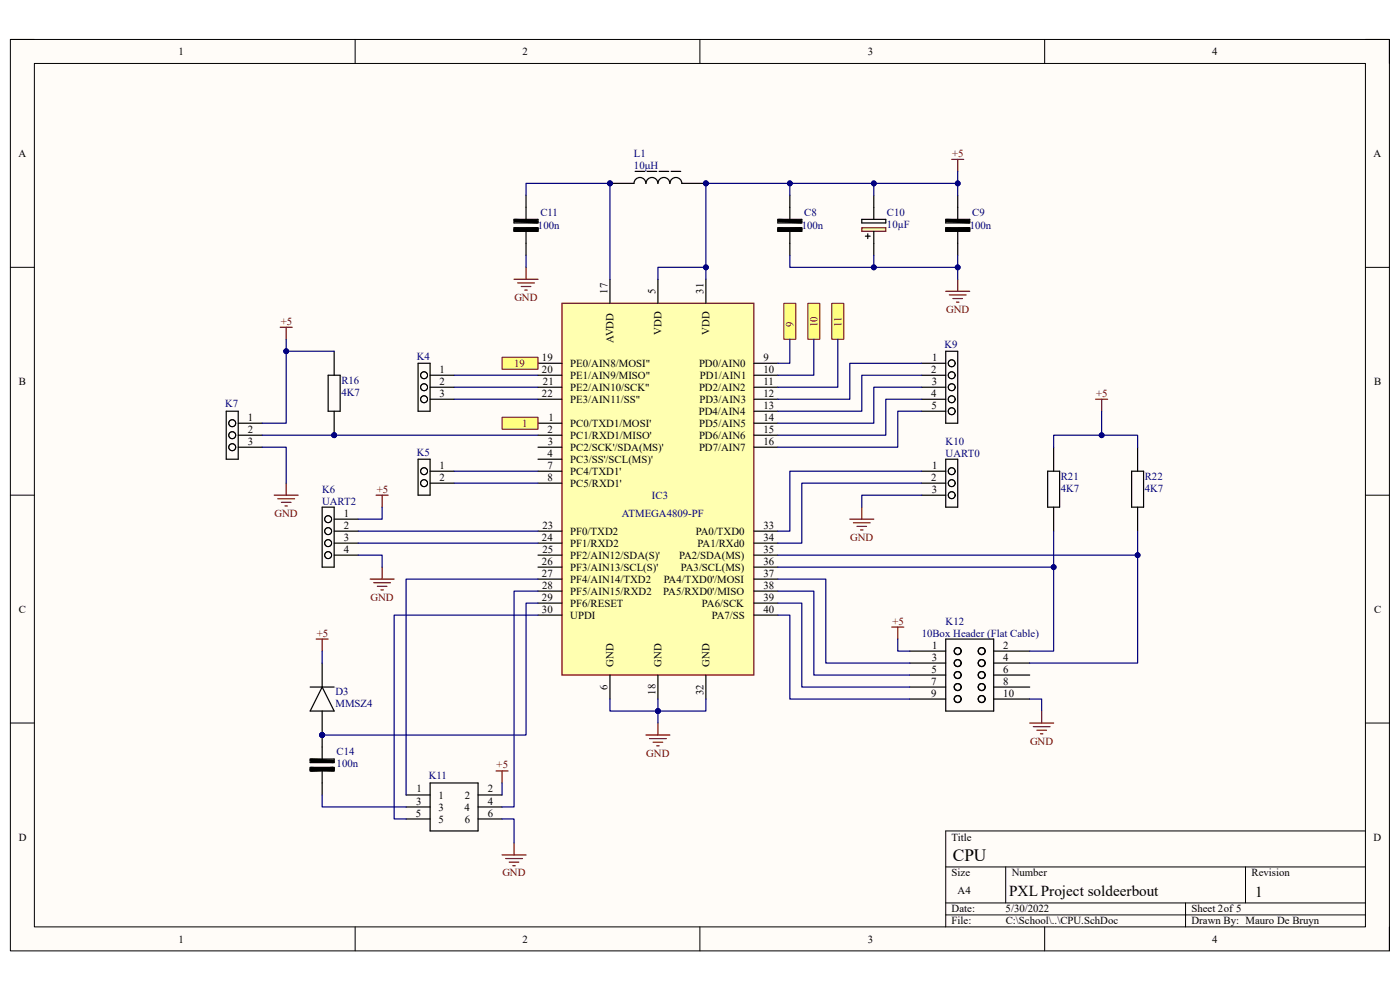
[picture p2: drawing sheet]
<svg xmlns="http://www.w3.org/2000/svg" width="297mm" height="210mm" viewBox="0 0 297 210" stroke-linecap="round" stroke-linejoin="round" font-family="sans-serif">
<path d="M2.2 8.4h292.6v193.3h-292.6z" fill-rule="evenodd" fill="#fffcf8"/>
<path d="M2.2 8.4h292.6v193.3h-292.6z" fill="none" stroke="#000" stroke-width=".21"/>
<path d="M7.3 13.5h282.4v183.1h-282.4z" fill-rule="evenodd" fill="#fffcf8"/>
<g fill="none" stroke="#000" stroke-width=".21">
<path d="M2.2 8.4h5.1M7.3 13.5h282.4v183.1h-282.4zM75.3 8.4v5.1M148.5 8.4v5.1M221.6 8.4v5.1M289.7 8.4h5.1v5.1M2.2 56.7h5.1M289.7 56.7h5.1M2.2 105h5.1M289.7 105.1h5.1M2.2 153.4h5.1M289.7 153.4h5.1"/>
<path d="M289.7 176.3h-89.1v20.3M75.3 196.6v5.1M148.5 196.6v5.1M200.6 183.9h89.1M200.6 191.5h89.1M200.6 194.1h89.1M213.4 183.9v7.6M221.6 196.6v5.1M251.5 191.5v5.1M264.2 183.9v7.6M294.8 196.6v5.1"/>
</g>
<path d="M119.2 64.3h40.7v78.9h-40.7z" fill-rule="evenodd" fill="#ffffb0"/>
<path d="M119.2 64.3h40.7v78.9h-40.7z" fill="none" stroke="#800000" stroke-width=".25"/>
<g fill="none" stroke="#000" stroke-width=".25">
<path d="M129.4 59.3v5M139.6 59.3v5M149.8 59.3v5M114.1 77.1h5.1M114.1 79.6h5.1M159.9 77.1h5.1M159.9 79.6h5.1M114.1 89.8h5.1M114.1 92.3h5.1M114.1 94.9h5.1M114.1 97.4h5.1M114.1 100h5.1"/>
<path d="M114.1 82.1h5.1M114.1 84.7h5.1M159.9 89.8h5.1M159.9 92.3h5.1M159.9 94.9h5.1M159.9 82.1h5.1M159.9 84.7h5.1M159.9 87.2h5.1M114.1 102.5h5.1M114.1 117.8h5.1M114.1 115.2h5.1M114.1 112.7h5.1"/>
<path d="M159.9 117.8h5.1M159.9 115.2h5.1M159.9 112.7h5.1M114.1 130.5h5.1M114.1 127.9h5.1M114.1 125.4h5.1M114.1 122.9h5.1M114.1 120.3h5.1M159.9 130.5h5.1M159.9 127.9h5.1M159.9 125.4h5.1M159.9 122.9h5.1"/>
<path d="M159.9 120.3h5.1M129.4 143.2v5.1M139.6 143.2v5.1M149.8 143.2v5.1"/>
</g>
<path d="M106.5 88.5h7.6v2.6h-7.6z" fill-rule="evenodd" fill="#ffff80"/>
<path d="M106.5 88.5h7.6v2.6h-7.6z" fill="none" stroke="#800000" stroke-width=".21"/>
<path d="M166.3 64.3h2.5v7.7h-2.5z" fill-rule="evenodd" fill="#ffff80"/>
<path d="M166.3 64.3h2.5v7.7h-2.5z" fill="none" stroke="#800000" stroke-width=".21"/>
<path d="M171.4 64.3h2.5v7.7h-2.5z" fill-rule="evenodd" fill="#ffff80"/>
<path d="M171.4 64.3h2.5v7.7h-2.5z" fill="none" stroke="#800000" stroke-width=".21"/>
<path d="M109.1 59.3h5M111.6 56.7v2.6M109.8 60h3.6M110.6 60.8h2M111.3 61.5h.5M137 155.9h5.1M137.8 156.7h3.6M138.6 157.5h2M139.3 158.2h.5M139.6 153.4v2.5" fill="none" stroke="#800000" stroke-width=".25"/>
<path d="M109.1 46.5h5v.8h-5zM109.1 48.3h5v.8h-5zM111.6 41.4v5.1M111.6 49.1v5.1" fill="none" stroke="#000" stroke-width=".25"/>
<path d="M109.3 46.8l4.6 .2M109.3 48.6l4.6 .2M113.9 48.6l-4.6 .2" fill="none" stroke="#000" stroke-width=".76"/>
<circle cx="129.4" cy="38.9" r=".51" fill="#000080"/>
<circle cx="129.4" cy="38.9" r=".51" fill="none" stroke="#000080" stroke-width=".21"/>
<circle cx="149.8" cy="38.9" r=".51" fill="#000080"/>
<circle cx="149.8" cy="38.9" r=".51" fill="none" stroke="#000080" stroke-width=".21"/>
<path d="M129.4 38.9h5.1" fill="none" stroke="#000" stroke-width=".25"/>
<circle cx="129.4" cy="38.9" r=".51" fill="#000080"/>
<circle cx="129.4" cy="38.9" r=".51" fill="none" stroke="#000080" stroke-width=".21"/>
<path d="M144.7 38.9h5.1" fill="none" stroke="#000" stroke-width=".25"/>
<circle cx="149.8" cy="38.9" r=".51" fill="#000080"/>
<circle cx="149.8" cy="38.9" r=".51" fill="none" stroke="#000080" stroke-width=".21"/>
<path d="M134.5 38.9a1.25 1.25 0 0 1 1.3-1.3 1.25 1.25 0 0 1 1.2 1.3M134.7 36.4h2.1M137.1 38.9a1.25 1.25 0 0 1 1.2-1.3 1.25 1.25 0 0 1 1.3 1.3M137.3 36.4h2M139.6 38.9a1.25 1.25 0 0 1 1.3-1.3 1.25 1.25 0 0 1 1.2 1.3M139.8 36.4h2.1M142.1 38.9a1.25 1.25 0 0 1 1.3-1.3 1.25 1.25 0 0 1 1.2 1.3M142.4 36.4h2M165 46.5h5.1v.8h-5.1zM165 48.3h5.1v.8h-5.1zM167.6 41.4v5.1M167.6 49.1v5.1" fill="none" stroke="#000" stroke-width=".25"/>
<path d="M165.3 46.8l4.6 .2M165.3 48.6l4.6 .2M169.9 48.6l-4.6 .2" fill="none" stroke="#000" stroke-width=".76"/>
<path d="M182.8 48.3h5.1v.8h-5.1z" fill-rule="evenodd" fill="#ffffb0"/>
<path d="M201.9 33.8h2.5M203.2 33.8v2.6M182.8 48.3h5.1v.8h-5.1zM203.2 59.3v2.5M200.6 61.8h5.1M201.4 62.6h3.6M202.2 63.3h2M202.9 64.1h.5" fill="none" stroke="#800000" stroke-width=".25"/>
<path d="M182.8 46.5h5.1v.8h-5.1zM183.6 50.1h1M184.1 49.6v1M185.4 41.4v5.1M185.4 49.1v5.1M200.6 46.5h5.1v.8h-5.1zM200.6 48.3h5.1v.8h-5.1zM203.2 41.4v5.1M203.2 49.1v5.1" fill="none" stroke="#000" stroke-width=".25"/>
<path d="M200.9 46.8l4.6 .2M200.9 48.6l4.6 .2M205.5 48.6l-4.6 .2" fill="none" stroke="#000" stroke-width=".76"/>
<path d="M176.5 64.3h2.5v7.7h-2.5z" fill-rule="evenodd" fill="#ffff80"/>
<path d="M176.5 64.3h2.5v7.7h-2.5z" fill="none" stroke="#800000" stroke-width=".21"/>
<path d="M106.5 75.8h7.6v2.5h-7.6z" fill-rule="evenodd" fill="#ffff80"/>
<path d="M106.5 75.8h7.6v2.5h-7.6z" fill="none" stroke="#800000" stroke-width=".21"/>
<path d="M88.7 77.1h2.5v10.1h-2.5zM91.2 79.6h5.1M48 87.2h2.5v10.2h-2.5zM50.5 94.9h5.1M50.5 92.3h5.1M50.5 89.8h5.1M91.2 84.7h5.1M91.2 82.1h5.1" fill="none" stroke="#000" stroke-width=".25"/>
<g fill="none" stroke="#000" stroke-width=".21">
<circle cx="90" cy="79.6" r=".74"/>
<circle cx="90" cy="79.6" r=".73"/>
<circle cx="49.3" cy="94.9" r=".74"/>
<circle cx="49.3" cy="92.3" r=".74"/>
<circle cx="49.3" cy="89.8" r=".74"/>
<circle cx="90" cy="82.1" r=".74"/>
<circle cx="90" cy="84.7" r=".74"/>
<circle cx="90" cy="82.1" r=".73"/>
<circle cx="90" cy="84.7" r=".73"/>
</g>
<circle cx="70.9" cy="92.3" r=".51" fill="#000080"/>
<circle cx="70.9" cy="92.3" r=".51" fill="none" stroke="#000080" stroke-width=".21"/>
<path d="M70.9 87.2v5.1" fill="none" stroke="#000" stroke-width=".25"/>
<circle cx="70.9" cy="92.3" r=".51" fill="#000080"/>
<circle cx="70.9" cy="92.3" r=".51" fill="none" stroke="#000080" stroke-width=".21"/>
<g fill="none" stroke="#000" stroke-width=".25">
<path d="M69.6 79.6h2.6v7.6h-2.6zM70.9 74.5v5.1M195.5 79.6h5.1M195.5 77.1h5.1M200.6 74.5h2.6v15.3h-2.6zM88.7 97.4h2.5v7.6h-2.5zM91.2 100h5.1M195.5 87.2h5.1M195.5 100h5.1M195.5 82.1h5.1M195.5 84.7h5.1M200.6 97.4h2.6v10.2h-2.6z"/>
<path d="M222.3 100h2.5v7.6h-2.5zM223.5 94.9v5.1M240.1 100h2.5v7.6h-2.5zM241.3 94.9v5.1M68.3 107.6h2.6v12.7h-2.6zM70.9 110.1h5.1M70.9 112.7h5.1M70.9 115.2h5.1M70.9 117.8h5.1M91.2 102.5h5.1M195.5 102.5h5.1M195.5 105.1h5.1"/>
<path d="M223.5 107.6v5.1M241.3 107.6v5.1M193 138.1h7.6M200.6 135.6h10.2v15.2h-10.2zM210.8 138.1h7.7M193 140.7h7.6M193 143.2h7.6M193 145.8h7.6M193 148.3h7.6M210.8 140.7h7.7M210.8 143.2h7.7M210.8 145.8h7.7"/>
<path d="M210.8 148.3h7.7M86.2 168.6h5M86.2 171.2h5M86.2 173.7h5M91.2 166.1h10.2v10.2h-10.2zM101.4 168.6h5.1M101.4 171.2h5.1M101.4 173.7h5.1"/>
<circle cx="203.2" cy="138.1" r=".73"/>
<circle cx="203.2" cy="138.1" r=".74"/>
<circle cx="208.3" cy="138.1" r=".73"/>
<circle cx="208.3" cy="138.1" r=".74"/>
<circle cx="203.2" cy="148.3" r=".73"/>
<circle cx="203.2" cy="145.8" r=".73"/>
<circle cx="203.2" cy="140.7" r=".73"/>
<circle cx="203.2" cy="143.2" r=".73"/>
<circle cx="203.2" cy="140.7" r=".74"/>
<circle cx="203.2" cy="143.2" r=".74"/>
<circle cx="203.2" cy="145.8" r=".74"/>
<circle cx="203.2" cy="148.3" r=".74"/>
<circle cx="208.3" cy="143.2" r=".73"/>
<circle cx="208.3" cy="148.3" r=".73"/>
<circle cx="208.3" cy="145.8" r=".73"/>
<circle cx="208.3" cy="140.7" r=".73"/>
<circle cx="208.3" cy="140.7" r=".74"/>
<circle cx="208.3" cy="143.2" r=".74"/>
<circle cx="208.3" cy="145.8" r=".74"/>
<circle cx="208.3" cy="148.3" r=".74"/>
</g>
<g fill="none" stroke="#800000" stroke-width=".25">
<path d="M59.4 69.4h2.6M60.7 69.4v2.6M232.4 84.7h2.6M233.7 84.7v2.5M58.2 105h5.1M58.9 105.8h3.6M59.7 106.6h2M60.5 107.3h.5M60.7 102.5v2.5M79.8 105h2.5M81.1 105v2.6M180.3 110.1h5.1"/>
<path d="M181 110.9h3.6M181.8 111.7h2M182.6 112.4h.5M182.8 107.6v2.5M78.5 122.9h5.1M79.3 123.6h3.5M80.1 124.4h2M80.8 125.1h.5M81.1 120.3v2.6M189.2 133h2.5M190.5 133v2.6M218.5 153.4h5"/>
<path d="M219.2 154.1h3.6M220 154.9h2M220.7 155.7h.5M221 150.8v2.6M105.2 163.6h2.6M106.5 163.6v2.5M109.1 178.8v2.6M106.5 181.4h5.1M107.3 182.1h3.5M108 182.9h2.1M108.8 183.7h.5"/>
</g>
<g fill="none" stroke="#000" stroke-width=".21">
<circle cx="201.9" cy="77.1" r=".74"/>
<circle cx="201.9" cy="79.6" r=".74"/>
<circle cx="201.9" cy="79.6" r=".73"/>
<circle cx="201.9" cy="77.1" r=".73"/>
<circle cx="90" cy="100" r=".74"/>
<circle cx="90" cy="100" r=".73"/>
<circle cx="201.9" cy="100" r=".74"/>
<circle cx="201.9" cy="84.7" r=".74"/>
<circle cx="201.9" cy="87.2" r=".74"/>
<circle cx="201.9" cy="82.1" r=".74"/>
<circle cx="201.9" cy="82.1" r=".73"/>
<circle cx="201.9" cy="84.7" r=".73"/>
<circle cx="201.9" cy="87.2" r=".73"/>
<circle cx="201.9" cy="100" r=".73"/>
<circle cx="69.6" cy="110.1" r=".74"/>
<circle cx="69.6" cy="117.8" r=".74"/>
<circle cx="69.6" cy="115.2" r=".74"/>
<circle cx="69.6" cy="112.7" r=".74"/>
<circle cx="69.6" cy="110.1" r=".73"/>
<circle cx="69.6" cy="117.8" r=".73"/>
<circle cx="69.6" cy="115.2" r=".73"/>
<circle cx="69.6" cy="112.7" r=".73"/>
<circle cx="90" cy="102.5" r=".74"/>
<circle cx="90" cy="102.5" r=".73"/>
<circle cx="201.9" cy="105" r=".74"/>
<circle cx="201.9" cy="102.5" r=".74"/>
<circle cx="201.9" cy="102.5" r=".73"/>
<circle cx="201.9" cy="105" r=".73"/>
</g>
<circle cx="68.3" cy="155.9" r=".51" fill="#000080"/>
<circle cx="68.3" cy="155.9" r=".51" fill="none" stroke="#000080" stroke-width=".21"/>
<path d="M68.3 155.9v2.6M68.3 166.1v2.5" fill="none" stroke="#000" stroke-width=".25"/>
<circle cx="68.3" cy="155.9" r=".51" fill="#000080"/>
<circle cx="68.3" cy="155.9" r=".51" fill="none" stroke="#000080" stroke-width=".21"/>
<path d="M68.3 158.5v2.5M65.8 161h5.1v.8h-5.1zM65.8 162.8h5.1v.8h-5.1zM68.3 163.6v2.5" fill="none" stroke="#000" stroke-width=".25"/>
<path d="M66.1 161.3l4.5 .2M66.1 163l4.5 .3M70.6 163l-4.5 .3" fill="none" stroke="#000" stroke-width=".76"/>
<circle cx="68.3" cy="155.9" r=".51" fill="#000080"/>
<circle cx="68.3" cy="155.9" r=".51" fill="none" stroke="#000080" stroke-width=".21"/>
<path d="M68.3 140.7v5M68.3 150.8v5.1" fill="none" stroke="#000" stroke-width=".25"/>
<circle cx="68.3" cy="155.9" r=".51" fill="#000080"/>
<circle cx="68.3" cy="155.9" r=".51" fill="none" stroke="#000080" stroke-width=".21"/>
<path d="M65.8 145.7h5.1M68.3 145.7l2.6 5.1h-5.1z" fill="none" stroke="#000" stroke-width=".25"/>
<path d="M67.1 135.6h2.5M68.3 135.6v2.5" fill="none" stroke="#800000" stroke-width=".25"/>
<path d="M167.6 72v5.1h-2.6M172.7 72v7.6h-7.7M129.4 148.3v2.5h20.4v-2.5" fill="none" stroke="#000080" stroke-width=".25"/>
<circle cx="139.6" cy="150.8" r=".51" fill="#000080"/>
<circle cx="139.6" cy="150.8" r=".51" fill="none" stroke="#000080" stroke-width=".21"/>
<path d="M139.6 148.3v2.5" fill="none" stroke="#000080" stroke-width=".25"/>
<circle cx="139.6" cy="150.8" r=".51" fill="#000080"/>
<circle cx="139.6" cy="150.8" r=".51" fill="none" stroke="#000080" stroke-width=".21"/>
<path d="M139.6 150.8v2.6" fill="none" stroke="#000080" stroke-width=".25"/>
<circle cx="139.6" cy="150.8" r=".51" fill="#000080"/>
<circle cx="139.6" cy="150.8" r=".51" fill="none" stroke="#000080" stroke-width=".21"/>
<path d="M111.6 41.4v-2.5h17.8v20.4M111.6 54.2v2.5" fill="none" stroke="#000080" stroke-width=".25"/>
<circle cx="129.4" cy="38.9" r=".51" fill="#000080"/>
<circle cx="129.4" cy="38.9" r=".51" fill="none" stroke="#000080" stroke-width=".21"/>
<path d="M149.8 56.7v2.6" fill="none" stroke="#000080" stroke-width=".25"/>
<circle cx="149.8" cy="56.7" r=".51" fill="#000080"/>
<circle cx="149.8" cy="56.7" r=".51" fill="none" stroke="#000080" stroke-width=".21"/>
<path d="M167.6 41.4v-2.5h-17.8v17.8h-10.2v2.6" fill="none" stroke="#000080" stroke-width=".25"/>
<circle cx="149.8" cy="56.7" r=".51" fill="#000080"/>
<circle cx="149.8" cy="56.7" r=".51" fill="none" stroke="#000080" stroke-width=".21"/>
<circle cx="149.8" cy="38.9" r=".51" fill="#000080"/>
<circle cx="149.8" cy="38.9" r=".51" fill="none" stroke="#000080" stroke-width=".21"/>
<circle cx="167.6" cy="38.9" r=".51" fill="#000080"/>
<circle cx="167.6" cy="38.9" r=".51" fill="none" stroke="#000080" stroke-width=".21"/>
<path d="M167.6 38.9h35.6v2.5" fill="none" stroke="#000080" stroke-width=".25"/>
<circle cx="203.2" cy="38.9" r=".51" fill="#000080"/>
<circle cx="203.2" cy="38.9" r=".51" fill="none" stroke="#000080" stroke-width=".21"/>
<circle cx="185.4" cy="38.9" r=".51" fill="#000080"/>
<circle cx="185.4" cy="38.9" r=".51" fill="none" stroke="#000080" stroke-width=".21"/>
<circle cx="167.6" cy="38.9" r=".51" fill="#000080"/>
<circle cx="167.6" cy="38.9" r=".51" fill="none" stroke="#000080" stroke-width=".21"/>
<path d="M185.4 38.9v2.5" fill="none" stroke="#000080" stroke-width=".25"/>
<circle cx="185.4" cy="38.9" r=".51" fill="#000080"/>
<circle cx="185.4" cy="38.9" r=".51" fill="none" stroke="#000080" stroke-width=".21"/>
<path d="M167.6 54.2v2.5h35.6v-2.5" fill="none" stroke="#000080" stroke-width=".25"/>
<circle cx="185.4" cy="56.7" r=".51" fill="#000080"/>
<circle cx="185.4" cy="56.7" r=".51" fill="none" stroke="#000080" stroke-width=".21"/>
<circle cx="203.2" cy="56.7" r=".51" fill="#000080"/>
<circle cx="203.2" cy="56.7" r=".51" fill="none" stroke="#000080" stroke-width=".21"/>
<path d="M203.2 56.7v2.6" fill="none" stroke="#000080" stroke-width=".25"/>
<circle cx="203.2" cy="56.7" r=".51" fill="#000080"/>
<circle cx="203.2" cy="56.7" r=".51" fill="none" stroke="#000080" stroke-width=".21"/>
<path d="M185.4 54.2v2.5" fill="none" stroke="#000080" stroke-width=".25"/>
<circle cx="185.4" cy="56.7" r=".51" fill="#000080"/>
<circle cx="185.4" cy="56.7" r=".51" fill="none" stroke="#000080" stroke-width=".21"/>
<path d="M203.2 36.4v2.5" fill="none" stroke="#000080" stroke-width=".25"/>
<circle cx="203.2" cy="38.9" r=".51" fill="#000080"/>
<circle cx="203.2" cy="38.9" r=".51" fill="none" stroke="#000080" stroke-width=".21"/>
<path d="M96.3 79.6h17.8M177.7 72v10.1h-12.7M55.6 92.3h58.5M96.3 82.1h17.8M96.3 84.7h17.8" fill="none" stroke="#000080" stroke-width=".25"/>
<circle cx="70.9" cy="92.3" r=".51" fill="#000080"/>
<circle cx="70.9" cy="92.3" r=".51" fill="none" stroke="#000080" stroke-width=".21"/>
<path d="M60.7 74.5h10.2" fill="none" stroke="#000080" stroke-width=".25"/>
<circle cx="60.7" cy="74.5" r=".51" fill="#000080"/>
<circle cx="60.7" cy="74.5" r=".51" fill="none" stroke="#000080" stroke-width=".21"/>
<path d="M60.7 72v17.8h-5.1" fill="none" stroke="#000080" stroke-width=".25"/>
<circle cx="60.7" cy="74.5" r=".51" fill="#000080"/>
<circle cx="60.7" cy="74.5" r=".51" fill="none" stroke="#000080" stroke-width=".21"/>
<g fill="none" stroke="#000080" stroke-width=".25">
<path d="M195.5 77.1h-15.2v7.6h-15.3M195.5 79.6h-12.7v7.6h-17.8M55.6 94.9h5.1v7.6M96.3 100h17.8M195.5 100h-27.9v12.7h-2.6M195.5 82.1h-10.1v7.7h-20.4M195.5 84.7h-7.6v7.6h-22.9M195.5 87.2h-5v7.7h-25.5M76 117.8h5.1v2.5M76 112.7h38.1M76 115.2h38.1M81.1 107.6v2.5h-5.1"/>
<path d="M96.3 102.5h17.8M195.5 102.5h-25.4v12.7h-5.1M195.5 105.1h-12.7v2.5M223.5 112.7v25.4h-5M165 130.5h2.6v17.8h25.4M165 127.9h5.1v17.9h22.9M165 125.4h7.7v17.8h20.3M165 122.9h10.2v17.8h17.8M190.5 135.6v2.5h2.5M218.5 148.3h2.5v2.5"/>
</g>
<circle cx="223.5" cy="120.3" r=".51" fill="#000080"/>
<circle cx="223.5" cy="120.3" r=".51" fill="none" stroke="#000080" stroke-width=".21"/>
<path d="M241.3 112.7v28h-22.8" fill="none" stroke="#000080" stroke-width=".25"/>
<circle cx="241.3" cy="117.8" r=".51" fill="#000080"/>
<circle cx="241.3" cy="117.8" r=".51" fill="none" stroke="#000080" stroke-width=".21"/>
<path d="M223.5 94.9v-2.6h17.8v2.6" fill="none" stroke="#000080" stroke-width=".25"/>
<circle cx="233.7" cy="92.3" r=".51" fill="#000080"/>
<circle cx="233.7" cy="92.3" r=".51" fill="none" stroke="#000080" stroke-width=".21"/>
<path d="M233.7 87.2v5.1" fill="none" stroke="#000080" stroke-width=".25"/>
<circle cx="233.7" cy="92.3" r=".51" fill="#000080"/>
<circle cx="233.7" cy="92.3" r=".51" fill="none" stroke="#000080" stroke-width=".21"/>
<path d="M165 117.8h76.3" fill="none" stroke="#000080" stroke-width=".25"/>
<circle cx="241.3" cy="117.8" r=".51" fill="#000080"/>
<circle cx="241.3" cy="117.8" r=".51" fill="none" stroke="#000080" stroke-width=".21"/>
<path d="M165 120.3h58.5" fill="none" stroke="#000080" stroke-width=".25"/>
<circle cx="223.5" cy="120.3" r=".51" fill="#000080"/>
<circle cx="223.5" cy="120.3" r=".51" fill="none" stroke="#000080" stroke-width=".21"/>
<path d="M114.1 130.5h-30.5v43.2h2.6M114.1 125.4h-5v45.8h-2.6M114.1 122.9h-27.9v45.7M114.1 127.9h-2.5v28h-43.3M68.3 168.6v2.6h17.9M106.5 166.1v2.5M106.5 173.7h2.6v5.1" fill="none" stroke="#000080" stroke-width=".25"/>
<circle cx="68.3" cy="155.9" r=".51" fill="#000080"/>
<circle cx="68.3" cy="155.9" r=".51" fill="none" stroke="#000080" stroke-width=".21"/>
<path d="M68.3 138.1v2.6" fill="none" stroke="#000080" stroke-width=".25"/>
<text font-size="3.7" x="202.1" y="182.6">CPU</text>
<g font-size="3.2">
<text x="214.1" y="190.1">PXL Project soldeerbout</text>
<text x="266.3" y="190.3">1</text>
</g>
<g font-size="2.3">
<text x="37.9" y="11.7">1</text>
<text x="110.9" y="11.7">2</text>
<text x="184.1" y="11.7">3</text>
<text x="257.1" y="11.7">4</text>
<text x="3.9" y="33.3">A</text>
<text x="291.4" y="33.3">A</text>
<text x="128.9" y="62.3" transform="rotate(-90 128.9 62.3)">17</text>
<text x="139.1" y="62.3" transform="rotate(-90 139.1 62.3)">5</text>
<text x="149.3" y="62.3" transform="rotate(-90 149.3 62.3)">31</text>
<text x="140.3" y="71" transform="rotate(-90 140.3 71)">VDD</text>
<text x="150.5" y="71" transform="rotate(-90 150.5 71)">VDD</text>
<text x="115" y="76.5">19</text>
<text x="121" y="77.8">PE0/AIN8/MOSI&quot;</text>
<text x="130.2" y="72.7" transform="rotate(-90 130.2 72.7)">AVDD</text>
<text x="148.3" y="77.8">PD0/AIN0</text>
<text x="162" y="76.5">9</text>
<text x="197.7" y="76.5">1</text>
<text x="4" y="81.6">B</text>
<text x="93.3" y="81.6">2</text>
<text x="93.3" y="79.1">1</text>
<text x="115" y="79.1">20</text>
<text x="115.2" y="81.6">21</text>
<text x="121" y="80.3">PE1/AIN9/MISO&quot;</text>
<text x="121" y="82.9">PE2/AIN10/SCK&quot;</text>
<text x="148.3" y="82.9">PD2/AIN2</text>
<text x="148.5" y="80.3">PD1/AIN1</text>
<text x="162" y="79.1">10</text>
<text x="162" y="81.6">11</text>
<text x="197.5" y="79.1">2</text>
<text x="197.7" y="81.6">3</text>
<text x="291.5" y="81.6">B</text>
<text x="52.6" y="89.3">1</text>
<text x="93.3" y="84.2">3</text>
<text x="115" y="84.2">22</text>
<text x="116.3" y="89.3">1</text>
<text x="121" y="85.4">PE3/AIN11/SS&quot;</text>
<text x="148.3" y="88">PD4/AIN4</text>
<text x="148.4" y="85.4">PD3/AIN3</text>
<text x="162" y="84.2">12</text>
<text x="162" y="86.7">13</text>
<text x="162" y="89.3">14</text>
<text x="197.5" y="84.2">4</text>
<text x="197.6" y="86.7">5</text>
<text x="52.6" y="94.4">3</text>
<text x="52.6" y="91.8">2</text>
<text x="116.1" y="91.8">2</text>
<text x="116.2" y="94.4">3</text>
<text x="121" y="90.6">PC0/TXD1/MOSI'</text>
<text x="121" y="93.1">PC1/RXD1/MISO'</text>
<text x="121" y="95.6">PC2/SCK'/SDA(MS)'</text>
<text x="148.3" y="93.1">PD6/AIN6</text>
<text x="148.3" y="95.6">PD7/AIN7</text>
<text x="148.3" y="90.6">PD5/AIN5</text>
<text x="162" y="91.8">15</text>
<text x="162" y="94.4">16</text>
<text x="93.3" y="99.4">1</text>
<text x="93.3" y="102">2</text>
<text x="116.1" y="96.9">4</text>
<text x="116.2" y="99.4">7</text>
<text x="116.2" y="102">8</text>
<text x="121" y="98.2">PC3/SS'/SCL(MS)'</text>
<text x="121" y="100.7">PC4/TXD1'</text>
<text x="197.5" y="102">2</text>
<text x="197.7" y="99.4">1</text>
<text x="121" y="103.3">PC5/RXD1'</text>
<text x="197.7" y="104.5">3</text>
<text x="72.9" y="109.6">1</text>
<text x="72.9" y="112.1">2</text>
<text x="115.1" y="112.1">23</text>
<text x="121" y="113.4">PF0/TXD2</text>
<text x="147.6" y="113.4">PA0/TXD0</text>
<text x="162" y="112.1">33</text>
<text x="72.9" y="114.7">3</text>
<text x="72.9" y="117.3">4</text>
<text x="115" y="119.8">26</text>
<text x="115" y="114.7">24</text>
<text x="115.1" y="117.3">25</text>
<text x="121" y="118.5">PF2/AIN12/SDA(S)'</text>
<text x="121" y="116">PF1/RXD2</text>
<text x="144.1" y="118.5">PA2/SDA(MS)</text>
<text x="148" y="116">PA1/RXd0</text>
<text x="162" y="119.8">36</text>
<text x="162" y="117.3">35</text>
<text x="162" y="114.7">34</text>
<text x="115" y="122.3">27</text>
<text x="115" y="124.9">28</text>
<text x="121" y="123.6">PF4/AIN14/TXD2</text>
<text x="121" y="121.1">PF3/AIN13/SCL(S)'</text>
<text x="140.8" y="123.6">PA4/TXD0'/MOSI</text>
<text x="144.4" y="121.1">PA3/SCL(MS)</text>
<text x="162" y="124.9">38</text>
<text x="162" y="122.3">37</text>
<text x="4" y="130">C</text>
<text x="115" y="130">30</text>
<text x="115" y="127.4">29</text>
<text x="121" y="131.2">UPDI</text>
<text x="121" y="128.7">PF6/RESET</text>
<text x="121" y="126.2">PF5/AIN15/RXD2</text>
<text x="140.7" y="126.2">PA5/RXD0'/MISO</text>
<text x="148.9" y="128.7">PA6/SCK</text>
<text x="151" y="131.2">PA7/SS</text>
<text x="162" y="130">40</text>
<text x="162" y="127.4">39</text>
<text x="291.5" y="130">C</text>
<text x="197.7" y="137.6">1</text>
<text x="212.9" y="137.6">2</text>
<text x="130.2" y="141.4" transform="rotate(-90 130.2 141.4)">GND</text>
<text x="140.3" y="141.4" transform="rotate(-90 140.3 141.4)">GND</text>
<text x="150.5" y="141.4" transform="rotate(-90 150.5 141.4)">GND</text>
<text x="197.6" y="142.7">5</text>
<text x="197.7" y="140.1">3</text>
<text x="212.9" y="140.1">4</text>
<text x="212.9" y="142.7">6</text>
<text x="128.9" y="146.3" transform="rotate(-90 128.9 146.3)">6</text>
<text x="139.1" y="147.4" transform="rotate(-90 139.1 147.4)">18</text>
<text x="149.3" y="147.4" transform="rotate(-90 149.3 147.4)">32</text>
<text x="197.5" y="147.8">9</text>
<text x="197.6" y="145.2">7</text>
<text x="212.9" y="145.2">8</text>
<text x="212.9" y="147.8">10</text>
<text x="88.2" y="173.2">5</text>
<text x="88.3" y="170.7">3</text>
<text x="88.3" y="168.1">1</text>
<text x="93" y="169.4">1</text>
<text x="93" y="172">3</text>
<text x="98.6" y="172">4</text>
<text x="98.6" y="169.4">2</text>
<text x="103.5" y="168.1">2</text>
<text x="103.5" y="170.7">4</text>
<text x="103.5" y="173.2">6</text>
<text x="4" y="178.3">D</text>
<text x="93" y="174.5">5</text>
<text x="98.6" y="174.5">6</text>
<text x="201.9" y="178.3">Title</text>
<text x="291.4" y="178.3">D</text>
<text x="201.9" y="185.9">Size</text>
<text x="214.6" y="185.9">Number</text>
<text x="265.5" y="185.9">Revision</text>
<text x="203.2" y="189.7">A4</text>
<text x="201.9" y="193.5">Date:</text>
<text x="201.9" y="196.1">File:</text>
<text x="213.3" y="193.5">5/30/2022</text>
<text x="213.4" y="196.1">C:\School\..\CPU.SchDoc</text>
<text x="252.8" y="196.1">Drawn By: Mauro De Bruyn</text>
<text x="252.8" y="193.5">Sheet 2of 5</text>
<text x="37.9" y="199.9">1</text>
<text x="110.9" y="199.9">2</text>
<text x="184.1" y="199.9">3</text>
<text x="257.1" y="199.9">4</text>
</g>
<g font-size="2.3" fill="#000080">
<text x="134.5" y="33.3">L1</text>
<text x="134.5" y="35.9">10μH</text>
<text x="114.6" y="45.8">C11</text>
<text x="170.6" y="45.8">C8</text>
<text x="188.2" y="45.8">C10</text>
<text x="206.2" y="45.8">C9</text>
<text x="114.1" y="48.6">100n</text>
<text x="170.1" y="48.6">100n</text>
<text x="188.2" y="48.3">10µF</text>
<text x="205.7" y="48.6">100n</text>
<text x="88.4" y="76.3">K4</text>
<text x="200.4" y="73.7">K9</text>
<text x="72.4" y="81.4">R16</text>
<text x="72.4" y="83.9">4K7</text>
<text x="47.8" y="86.4">K7</text>
<text x="200.6" y="94.4">K10</text>
<text x="88.4" y="96.6">K5</text>
<text x="200.6" y="96.9">UART0</text>
<text x="225" y="101.7">R21</text>
<text x="242.9" y="101.7">R22</text>
<text x="68.3" y="104.5">K6</text>
<text x="68.3" y="107.1">UART2</text>
<text x="138.3" y="105.8">IC3</text>
<text x="225" y="104.3">4K7</text>
<text x="242.9" y="104.3">4K7</text>
<text x="132" y="109.6">ATMEGA4809-PF</text>
<text x="195.5" y="135">10Box Header (Flat Cable)</text>
<text x="200.6" y="132.5">K12</text>
<text x="71.2" y="147.5">D3</text>
<text x="71.2" y="150.1">MMSZ4</text>
<text x="71.4" y="160.2">C14</text>
<text x="71.4" y="162.8">100n</text>
<text x="91" y="165.3">K11</text>
</g>
<g font-size="2.3" fill="#800000">
<text x="202" y="33.3">+5</text>
<text x="109.1" y="63.8">GND</text>
<text x="59.6" y="68.9">+5</text>
<text x="168.3" y="69.4" transform="rotate(-90 168.3 69.4)">9</text>
<text x="173.4" y="69.4" transform="rotate(-90 173.4 69.4)">10</text>
<text x="178.5" y="69.4" transform="rotate(-90 178.5 69.4)">11</text>
<text x="200.7" y="66.4">GND</text>
<text x="109.1" y="77.8">19</text>
<text x="232.5" y="84.2">+5</text>
<text x="110.7" y="90.6">1</text>
<text x="79.9" y="104.5">+5</text>
<text x="58.3" y="109.6">GND</text>
<text x="180.4" y="114.7">GND</text>
<text x="78.6" y="127.4">GND</text>
<text x="67.2" y="135">+5</text>
<text x="189.3" y="132.5">+5</text>
<text x="137.1" y="160.5">GND</text>
<text x="218.5" y="157.9">GND</text>
<text x="105.4" y="163">+5</text>
<text x="106.6" y="185.9">GND</text>
</g>
</svg>
